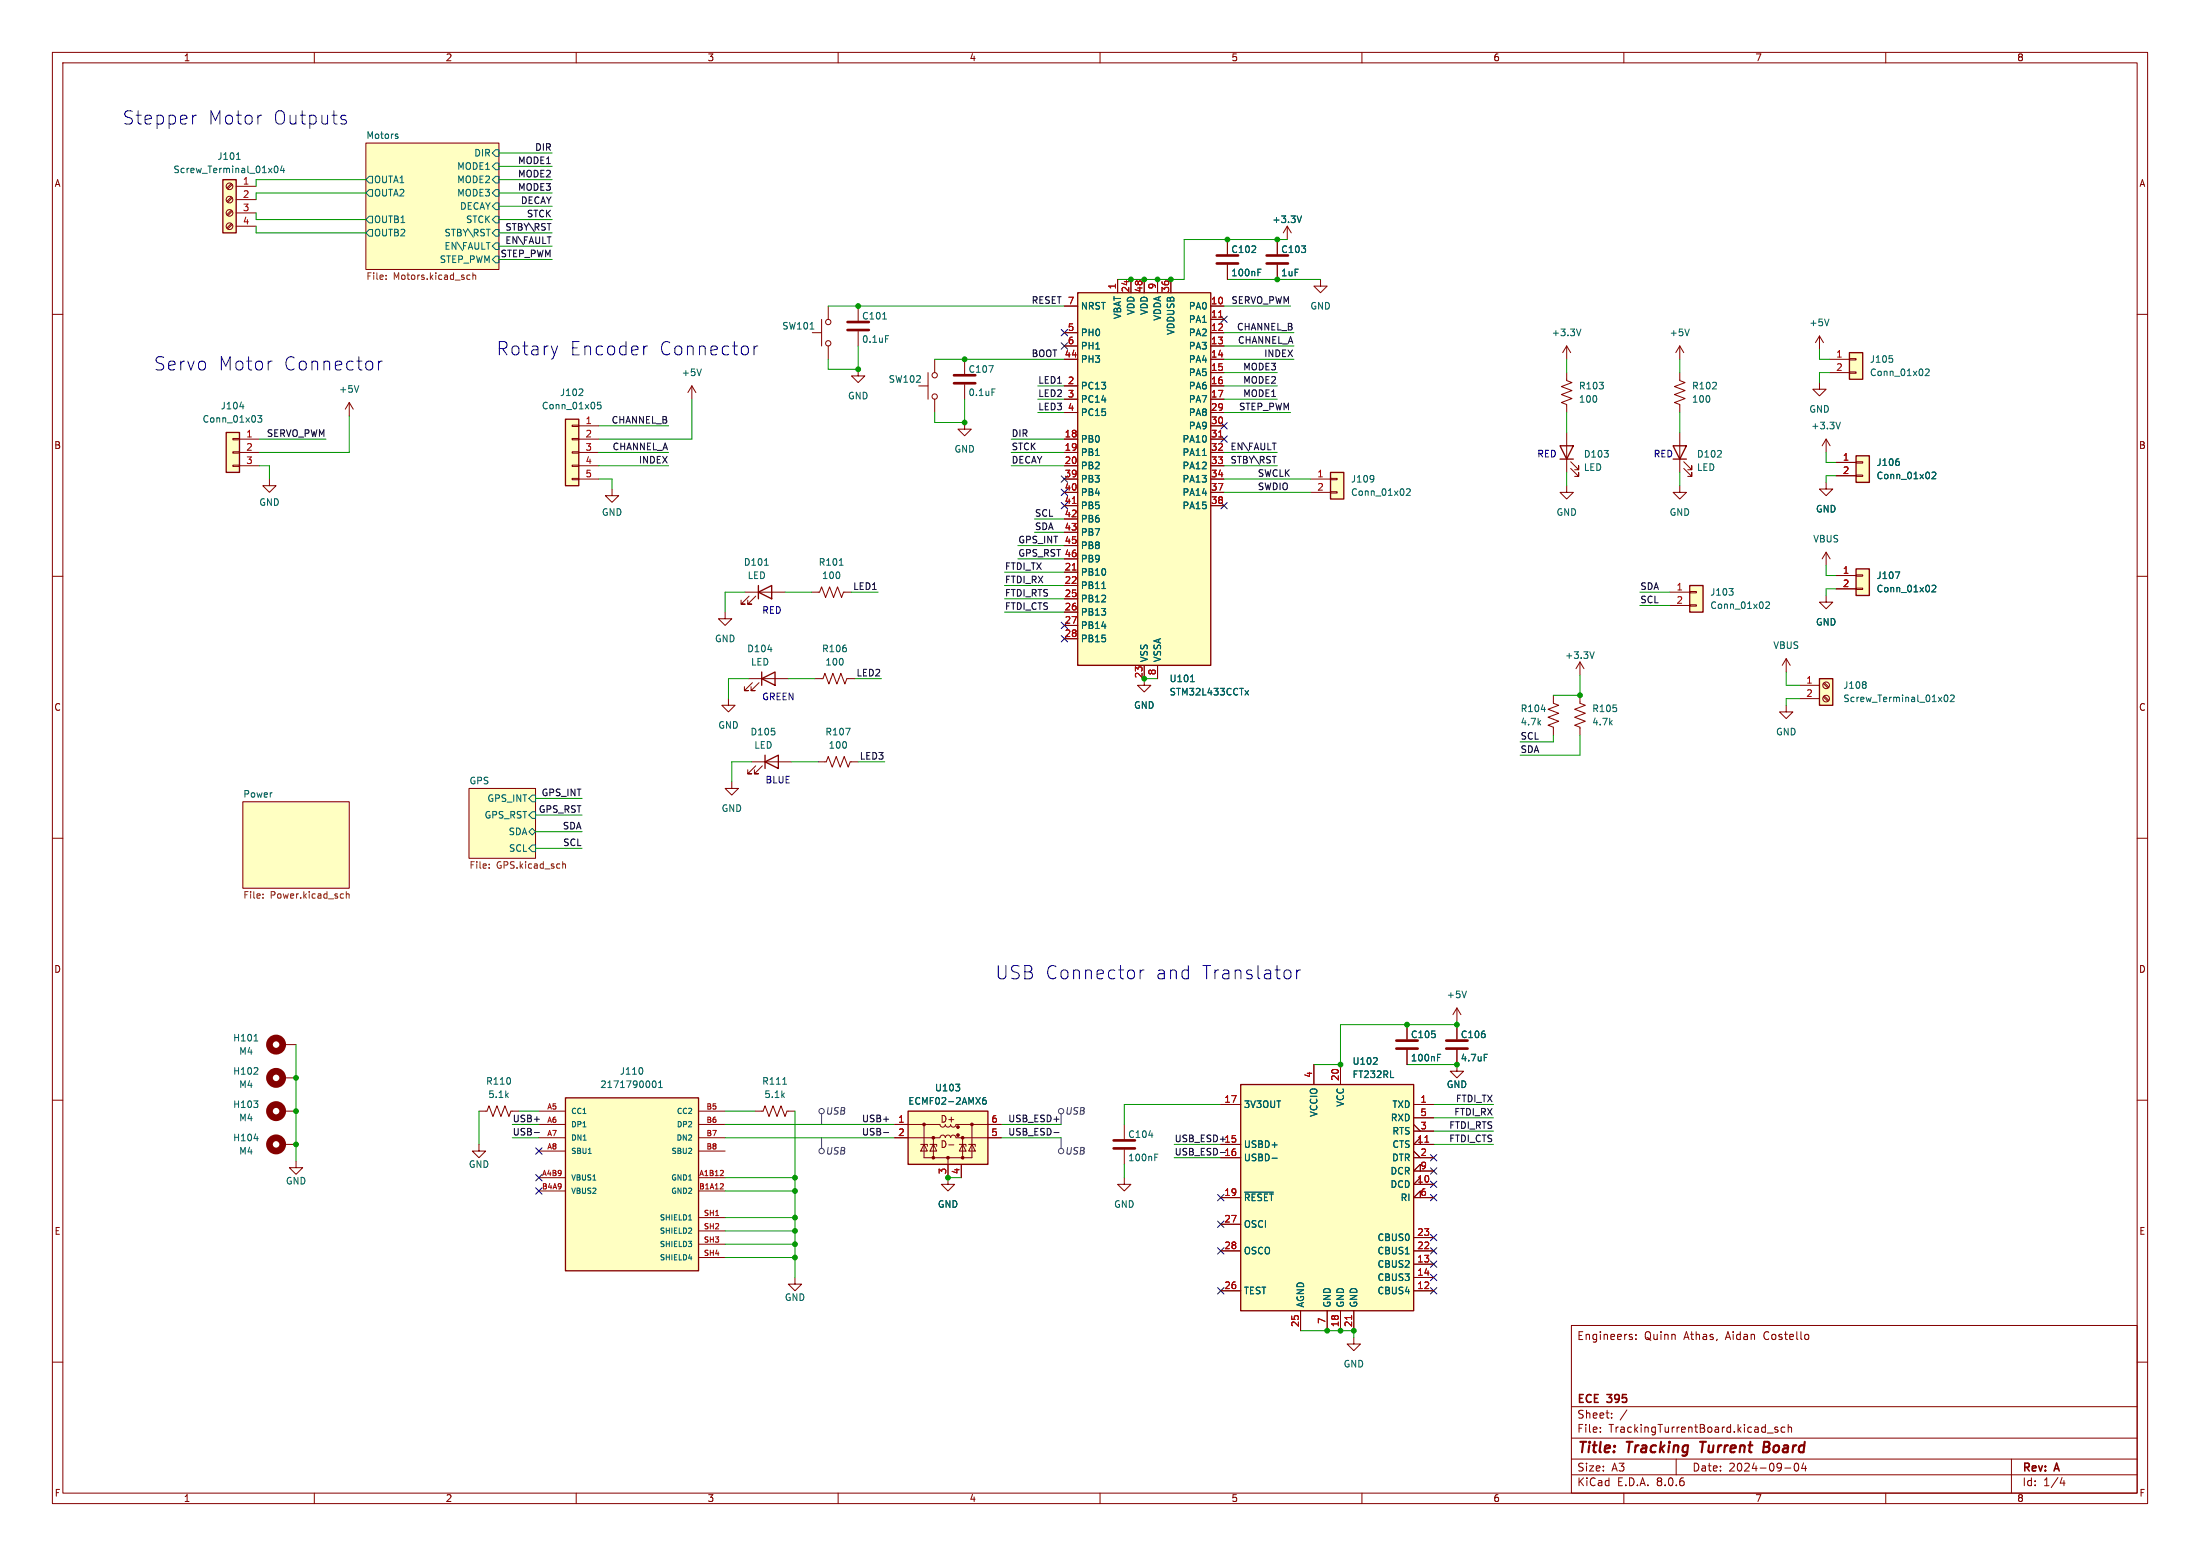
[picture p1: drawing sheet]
<svg xmlns="http://www.w3.org/2000/svg" width="420mm" height="297mm" viewBox="0 0 420 297" stroke-linecap="round" stroke-linejoin="round" font-family="sans-serif">
<g fill="none" stroke="#840000" stroke-width=".19">
<path d="M10 10h400v277h-400zM12 12h396v273h-396zM60 10v2M110 10v2M160 10v2M210 10v2M260 10v2M310 10v2M360 10v2M69.8 27.3h25.4v24.1h-25.4zM10 60h2M408 60h2"/>
<path d="M175.4 73.7h1.8M177.2 71.1v5.1M178.4 68.6v2.5M178.4 76.2v2.5M184.1 68.6v2.8M184.1 73.4v2.8M347.3 73v1.3h1.3l-1.3 1.3-1.2-1.3h1.2M184.1 80.6v1.3h1.3l-1.3 1.3-1.2-1.3h1.2M10 110h2M348.6 113.7v1.2h1.3l-1.3 1.3-1.3-1.3h1.3M348.6 105.4l-.7 1.3M348.6 105.4v2.6"/>
<path d="M348.6 105.4l.8 1.3M408 110h2M10 160h2M46.4 153h20.3v16.5h-20.3zM89.5 150.5h12.7v13.3h-12.7zM408 160h2M268.6 195.6v2.8M10 210h2M268.6 200.4v2.8M278.1 203.2v1.3h1.3l-1.3 1.2-1.2-1.2h1.2M408 210h2M10 260h2"/>
<path d="M258.4 255.3v1.2h1.3l-1.3 1.3-1.2-1.3h1.2M300 253h108v32h-108zM311.4 255.2l.3 .2-.3 .3M311.4 254.7l.2 .1M312.3 255.5v.2M312.3 254.8v.1M345.2 254.8l.1 .2-.1 .6M408 260h2M300 278.5h108M300 274.5h108M300 268.5h108M305.5 273.2v.2"/>
<path d="M305.5 272.5v.1M307.7 270.5v.2M307.7 269.8v.1M310.6 269.1l-1.3 1.9M320 278.5v3M337.4 273.5h1.1M339.4 272.5l-.4-.1-.2 .2 .1 .2 .5 .2v.3h-.6M340.7 272.5l-.4-.1-.3 .3 .2 .6h.5M341.4 272.5l.2-.1 .3 .1 .1 .9M341.4 271.9v1.5M342.7 279.4l.2-.1a.8 .8 0 0 1 .5 .7 .8 .8 0 0 1-.5 .8 1 1 0 0 1-.2-1.4zM344.3 279.2l-.4 1.1h1"/>
<path d="M344.7 279.8v1M384 278.5v6.5M60 285v2M110 285v2M160 285v2M210 285v2M260 285v2M300 281.5h108M310 285v2M340.7 280.2h1.2M360 285v2M393.7 282l-.4 1.1h.9"/>
<path d="M394 282.6v1"/>
<circle cx="178.4" cy="71.6" r=".51"/>
<circle cx="178.4" cy="75.7" r=".51"/>
</g>
<path d="M324.5 275.2h1.2M325.1 275.2l-.2 2M336.7 276.2h.7M337.4 276.2l.2 .1M337.5 275.2h-.7l-.2 2 .9-.1M337.6 276.1l-.2 .1" fill="none" stroke="#840000" stroke-width=".4"/>
<g fill="#ffffc2" stroke="#ffffc2" stroke-width=".19">
<path d="M89.5 150.5h12.7v13.3h-12.7z"/>
<path d="M46.4 153h20.3v16.5h-20.3z"/>
<path d="M69.8 27.3h25.4v24.1h-25.4z"/>
</g>
<g fill="none" stroke="#006464" stroke-width=".19">
<path d="M69.8 36.8l.7-.6h.6v1.3h-.6zM69.8 34.3l.7-.6h.6v1.2h-.6zM75.6 26l.3 .1 .1 .1-.4 .2M75.6 25.6h.3M94.6 36.2h.6v1.3h-.6l-.6-.7zM94.6 38.7h.6v1.3h-.6l-.6-.6zM94.6 28.6h.6v1.2h-.6l-.6-.6zM94.6 33.7h.6v1.2h-.6l-.6-.6zM94.6 31.1h.6v1.3h-.6l-.6-.6zM69.8 41.9l.7-.6h.6v1.2h-.6zM69.8 44.5l.7-.7h.6v1.3h-.6zM94.6 46.4h.6v1.2h-.6l-.6-.6z"/>
<path d="M94.6 43.8h.6v1.3h-.6l-.6-.6zM94.6 41.3h.6v1.2h-.6l-.6-.6zM94.6 48.9h.6v1.3h-.6l-.6-.7zM188.8 69.8h.8l-.5 1.3M189.4 74.2h.6M101 158.8l.6-.7 .6 .7-.6 .6zM101.6 151.8h.6v1.2h-.6l-.6-.6zM101.6 154.9h.6v1.3h-.6l-.6-.6zM101.6 161.3h.6v1.3h-.6l-.6-.7zM274.4 201.8h.5M274.4 201.2h.6"/>
</g>
<g fill="none" stroke="#725600" stroke-width=".19">
<path d="M73.7 53.2v.1M73.7 52.6v.1M89.2 53.3h.5M89.2 52.6h.5M90.3 52.6l.2-.1 .3 .1v.7M90.3 52.1v1.2M50.2 171.3v.2M50.2 170.7v.1M65.4 170.6l.2 .1M65.6 171.4l-.2 .1M66.1 170.2v1.3M66.1 170.7l.2-.1 .3 .1 .1 .8"/>
<path d="M93.4 165.6v.1M93.4 165v.1M107.4 164.5v1.2M107.4 165l.2-.1 .3 .1 .1 .7"/>
</g>
<path d="M182.1 73.2h4.1M182.1 71.6h4.1M266.6 198.6h4M266.6 200.2h4" fill="none" stroke="#840000" stroke-width=".51"/>
<path d="M254 90.2h2.5v5.1h-2.5z" fill="#ffffc2"/>
<path d="M250.2 91.4h3.8M250.2 94h3.8M254 93.9h1.3v.2h-1.3zM254 91.3h1.3v.3h-1.3z" fill="none" stroke="#840000" stroke-width=".19"/>
<path d="M254 90.2h2.5v5.1h-2.5z" fill="none" stroke="#840000" stroke-width=".25"/>
<path d="M262.2 90.8l.1 .7-.2 .4M262.3 91.3l-.1 .2M268.5 93.4l.5-.1 .2 .4-.8 .9h.8" fill="none" stroke="#006464" stroke-width=".19"/>
<path d="M353.1 67.3h2.5v5.1h-2.5z" fill="#ffffc2"/>
<path d="M349.2 68.6h3.9M349.2 71.1h3.9M353.1 71h1.2v.2h-1.2zM353.1 68.5h1.2v.2h-1.2z" fill="none" stroke="#840000" stroke-width=".19"/>
<path d="M353.1 67.3h2.5v5.1h-2.5z" fill="none" stroke="#840000" stroke-width=".25"/>
<path d="M360.7 67.9h.6M361.2 68.4l.1 .2-.1 .5M367.6 70.6l.4-.2 .3 .4-.8 .9h.8" fill="none" stroke="#006464" stroke-width=".19"/>
<path d="M347.3 129.5h2.6v5.1h-2.6z" fill="#ffffc2"/>
<path d="M347.3 129.5h2.6v5.1h-2.6z" fill="none" stroke="#840000" stroke-width=".25"/>
<g fill="none" stroke="#840000" stroke-width=".19">
<path d="M158.1 58.4v2.6M163.8 58.4v2.8M155.1 63.5h1.7M156.8 61v5M158.1 66v2.6M163.8 63.2v2.8M296.5 132.7v1.5l1.1 .4-2.1 .8 2.1 .7-2.1 .8 2.1 .8-2.1 .7 1 .4v1.5M343.5 130.8h3.8M343.5 133.4h3.8M348.1 133l.8 .9M348.1 130.5l.8 .8M348.3 132.8l.8 .9"/>
<path d="M348.3 130.3l.8 .8"/>
<circle cx="158.1" cy="65.5" r=".51"/>
<circle cx="158.1" cy="61.5" r=".51"/>
<circle cx="348.6" cy="133.3" r=".63"/>
<circle cx="348.6" cy="130.8" r=".63"/>
</g>
<path d="M154.7 62.8h.7M168.5 60.9h.7M169.1 64.1h.6M294.2 135.4h.8M356.1 130.2l.2 .2-.2 .2M356.1 130.7l.2 .2-.2 .4M371.3 132.8l.1-.1a.68 .68 0 0 1 .5 .6 .68 .68 0 0 1-.5 .6l-.3-.5zM372.3 132.8l.5-.1 .3 .3-.8 .9h.8" fill="none" stroke="#006464" stroke-width=".19"/>
<path d="M161.8 63h4.1M161.8 61.5h4.1" fill="none" stroke="#840000" stroke-width=".51"/>
<path d="M354.3 108.6h2.6v5.1h-2.6z" fill="#ffffc2"/>
<path d="M350.5 109.9h3.8M350.5 112.4h3.8M354.3 112.3h1.3v.2h-1.3zM354.3 109.7h1.3v.3h-1.3z" fill="none" stroke="#840000" stroke-width=".19"/>
<path d="M354.3 108.6h2.6v5.1h-2.6z" fill="none" stroke="#840000" stroke-width=".25"/>
<path d="M361.8 109.2h.9l-.6 1.2M368.8 111.8l.5-.1 .3 .4-.8 .9h.8" fill="none" stroke="#006464" stroke-width=".19"/>
<path d="M236.9 207h33v43.2h-33z" fill="#ffffc2"/>
<path d="M236.9 207h33v43.2h-33z" fill="none" stroke="#840000" stroke-width=".25"/>
<g fill="none" stroke="#840000" stroke-width=".19">
<path d="M233 210.8h3.9M233 218.4h3.9M250.8 203.2v3.8M255.9 203.2v3.8M269.9 210.8h3.8M269.9 219.7l1.2 1.3M269.9 215.9h3.8M269.9 214.6l1.2 1.3M269.9 213.4h3.8M271.1 218.4v-1.2l-1.2 1.2h3.8M233 221h3.9M233 228.6h3.9"/>
<path d="M233 238.8h3.9M233 233.7h3.9M269.9 221h3.8M269.9 238.8h3.8M269.9 236.2h3.8M271.1 226.1v-1.3l-1.2 1.3h3.8M271.1 228.6v-1.3l-1.2 1.3h3.8M271.1 223.5v-1.3l-1.2 1.3h3.8M233 246.4h3.9M248.3 250.2v3.8M253.4 250.2v3.8M255.9 250.2v3.8"/>
<path d="M258.4 250.2v3.8M269.9 246.4h3.8M269.9 241.3h3.8M269.9 243.8h3.8"/>
</g>
<path d="M272 218h.7M258 251.1v.8" fill="none" stroke="#a90000" stroke-width=".19"/>
<path d="M262.1 203.1h.8M262.9 202v.4M265.5 205.7h.6M237.6 227.6h5.5M242.8 221.1h1" fill="none" stroke="#006464" stroke-width=".19"/>
<path d="M354.3 87h2.6v5.1h-2.6z" fill="#ffffc2"/>
<g fill="none" stroke="#840000" stroke-width=".19">
<path d="M132.1 73.7l-.8 1.2M132.1 73.7v2.5M132.1 73.7l.7 1.2M348.6 83.8l-.7 1.3M348.6 83.8v2.6M348.6 83.8l.8 1.3M350.5 88.3h3.8M350.5 90.8h3.8M354.3 90.7h1.3v.2h-1.3zM354.3 88.1h1.3v.3h-1.3zM138.4 116.8v1.3h1.3l-1.3 1.3-1.2-1.3h1.2M142.2 113h7.7"/>
<path d="M143 113.8l-1.5 1.5h.7h-.7v-.7M144.3 113.8l-1.6 1.5h.8h-.8v-.7M214.6 214.6v2.8M214.6 219.5v2.7M214.6 224.8v1.3h1.3l-1.3 1.2-1.2-1.2h1.2"/>
</g>
<path d="M354.3 87h2.6v5.1h-2.6zM144.8 113l2.5-1.2v2.5zM144.8 111.8v2.5" fill="none" stroke="#840000" stroke-width=".25"/>
<path d="M133.9 70.4l-.4 1.3M351.3 80.6l-.4 1.3M362.5 88.1l.1 .2-.1 .5M368.8 90.2l.5-.1 .3 .4-.8 .9h.8M145.9 107.9h.8M219.3 216.7h.8M220.5 220.9h.4M220.5 220.3h.6" fill="none" stroke="#006464" stroke-width=".19"/>
<path d="M212.6 219.2h4.1M212.6 217.7h4.1" fill="none" stroke="#840000" stroke-width=".51"/>
<path d="M42.5 34.3h2.6v10.2h-2.6z" fill="#ffffc2"/>
<path d="M42.5 34.3h2.6v10.2h-2.6zM145.4 129.5l2.6-1.2v2.5zM145.4 128.3v2.5" fill="none" stroke="#840000" stroke-width=".25"/>
<g fill="none" stroke="#840000" stroke-width=".19">
<path d="M44.2 37.6l-.9 .8M44.2 35.1l-.9 .8M44.3 37.8l-.8 .8M44.3 35.2l-.8 .9M45.1 35.6h3.8M45.1 38.1h3.8M44.2 42.7l-.9 .8M44.2 40.1l-.9 .9M44.3 42.8l-.8 .9M44.3 40.3l-.8 .8M45.1 40.6h3.8M45.1 43.2h3.8"/>
<path d="M347.3 64.1l-.7 1.3M347.3 64.1v2.6M347.3 64.1l.8 1.3M348.6 92.1v1.2h1.3l-1.3 1.3-1.3-1.3h1.3M139.1 133.4v1.2h1.2l-1.2 1.3-1.3-1.3h1.3M142.9 129.5h7.6M143.6 130.3l-1.5 1.5h.8h-.8v-.7M144.9 130.3l-1.5 1.5h.7h-.7v-.7M278.1 192.4l-.7 1.3M278.1 192.4v2.5M278.1 195.6v2.8M278.1 192.4l.8 1.3"/>
<path d="M144.1 212.1h1.6l.3-1 .8 2 .8-2 .7 2 .8-2 .8 2 .3-1h1.6M278.1 200.4v2.8"/>
<circle cx="43.8" cy="35.6" r=".63"/>
<circle cx="43.8" cy="38.1" r=".63"/>
<circle cx="43.8" cy="43.2" r=".63"/>
<circle cx="43.8" cy="40.6" r=".63"/>
</g>
<path d="M45.1 30.4h.8M52.5 31.8l.1-.1a.68 .68 0 0 1 .5 .6 .68 .68 0 0 1-.5 .7 .84 .84 0 0 1-.1-1.2zM53.9 31.6l-.3 .9h.7M54.2 32.1v.9M349.2 60.9l-.5 1.3M146.6 124h.8M279.9 189.2l-.4 1.2M149.4 207h.8M283.4 201.2h.6" fill="none" stroke="#006464" stroke-width=".19"/>
<path d="M276.1 198.6h4.1M276.1 200.2h4.1" fill="none" stroke="#840000" stroke-width=".51"/>
<path d="M107.9 80h2.6v12.7h-2.6z" fill="#ffffc2"/>
<g fill="none" stroke="#840000" stroke-width=".19">
<path d="M234.3 45.7v2.8M234.3 50.5v2.8M243.8 45.7v2.8M243.8 50.5v2.8M245.7 43.2l-.7 1.3M245.7 43.2v2.5M245.7 43.2l.8 1.3M252.1 53.3v1.3h1.3l-1.3 1.3-1.3-1.3h1.3M299.1 66v2.6M299.1 66l-.8 1.3M299.1 66l.7 1.3M320.7 71.1v1.5l1 .4-2 .8 2 .7-2 .8 2 .8-2 .7 1 .4v1.5"/>
<path d="M109.2 91.3h1.3v.3h-1.3zM109.2 88.8h1.3v.2h-1.3zM109.2 86.2h1.3v.3h-1.3zM109.2 83.7h1.3v.2h-1.3zM109.2 81.2h1.3v.2h-1.3zM110.5 81.3h3.8M110.5 83.8h3.8M110.5 86.4h3.8M110.5 88.9h3.8M110.5 91.4h3.8M116.8 93.3v1.3h1.3l-1.3 1.3-1.2-1.3h1.2M299.1 82.6v7.6"/>
<path d="M299.8 89.4l1.6 1.5v-.7v.7h-.8M299.8 88.1l1.6 1.6v-.8v.8h-.8M320.7 92.7v1.3h1.2l-1.2 1.3-1.3-1.3h1.3M320.7 82.6v7.6M321.4 89.4l1.6 1.5v-.7v.7h-.8M321.4 88.1l1.6 1.6v-.8v.8h-.8M154.9 113h1.6l.3-1 .8 2 .8-2 .7 2 .8-2 .8 2 .3-1h1.6M155.6 129.5h1.5l.4-1 .7 2.1 .8-2.1 .8 2.1 .7-2.1 .8 2.1 .4-1.1h1.5M139.7 149.2v1.3h1.3l-1.3 1.3-1.3-1.3h1.3M143.5 145.4h7.6M144.3 146.2l-1.6 1.5h.8h-.8v-.8M145.5 146.2l-1.5 1.5h.8h-.8v-.8"/>
<path d="M156.2 145.4h1.5l.4-1 .8 2 .7-2 .8 2 .8-2 .7 2 .4-1h1.5M181 224.8v1.3h1.2l-1.2 1.2-1.3-1.2h1.3"/>
</g>
<path d="M107.9 80h2.6v12.7h-2.6zM297.8 85.1h2.6l-1.3 2.5zM297.8 87.6h2.6M319.4 85.1h2.5l-1.2 2.5zM319.4 87.6h2.5M146 145.4l2.6-1.3v2.6zM146 144.1v2.6" fill="none" stroke="#840000" stroke-width=".25"/>
<path d="M240.1 52h.5M240.1 51.4h.6M248.5 41.2l-.5 1.3M111.2 74.3l.1 .2-.1 .3-.7 .7h.8M114.7 76.8h-.6l-.1 .6 .2-.1h.4l.2 .2-.1 .4-.2 .1-.5-.1M301.8 62.8l-.4 1.3M326.9 74.2h.8M327.6 73.1v.4M160.2 107.9h.8M161.4 139h.9l-.6 1.3" fill="none" stroke="#006464" stroke-width=".19"/>
<path d="M232.3 50.3h4M232.3 48.8h4M241.8 50.3h4.1M241.8 48.8h4.1" fill="none" stroke="#840000" stroke-width=".51"/>
<path d="M107.9 209.6h25.4v33h-25.4z" fill="#ffffc2"/>
<path d="M107.9 209.6h25.4v33h-25.4z" fill="none" stroke="#840000" stroke-width=".25"/>
<g fill="none" stroke="#840000" stroke-width=".19">
<path d="M299.1 71.1v1.5l1 .4-2 .8 2 .7-2 .8 2 .8-2 .7 1 .4v1.5M54 199.4h2.5M54 212.1h2.5M54 205.7h2.5M54 218.4h2.5M91.4 218.4v1.3h1.3l-1.3 1.3-1.2-1.3h1.2M91.4 212.1h1.6l.3-1 .8 2 .8-2 .7 2 .8-2 .8 2 .3-1h1.6M102.9 212.1h5M102.9 214.6h5M102.9 217.2h5M102.9 219.7h5M133.3 212.1h5.1"/>
<path d="M133.3 214.6h5.1M133.3 217.2h5.1M133.3 219.7h5.1M56.5 221.6v1.3h1.3l-1.3 1.3-1.3-1.3h1.3M102.9 224.8h5M102.9 227.3h5M133.3 224.8h5.1M133.3 227.3h5.1M133.3 232.4h5.1M133.3 234.9h5.1M133.3 237.5h5.1M133.3 240h5.1"/>
</g>
<path d="M138 223.4v.4l-.5 .6h.6M138 226v.4l-.5 .5h.6" fill="none" stroke="#a90000" stroke-width=".19"/>
<path d="M48.5 198.7h.7M48.4 205h.8M48.4 210.1h.8l-.4 .5M48.5 217.3h.8M49.2 203.9v.4M49.2 210.7v.6M122.6 203.9l.1 .4-.1 .6M124.6 206.6l.2-.3a.68 .68 0 0 1 .5 .7 .68 .68 0 0 1-.5 .6l-.2-.3M125.7 207.6h.8M125.7 206.7l.4-.4v1.3M112.3 220.2h.6M131.5 232.9h.5" fill="none" stroke="#006464" stroke-width=".19"/>
<g fill="none" stroke="#840000" stroke-width="1.3">
<circle cx="52.7" cy="199.4" r="1.27"/>
<circle cx="52.7" cy="212.1" r="1.27"/>
<circle cx="52.7" cy="205.7" r="1.27"/>
<circle cx="52.7" cy="218.4" r="1.27"/>
</g>
<path d="M173.4 212.1h15.2v10.1h-15.2z" fill="#ffffc2"/>
<path d="M173.4 212.1h15.2v10.1h-15.2z" fill="none" stroke="#840000" stroke-width=".25"/>
<g fill="none" stroke="#840000" stroke-width=".19">
<path d="M218.4 129.5v1.3h1.3l-1.3 1.3-1.2-1.3h1.2M170.8 217.2l8.7-.1 .1-.3 .4-.1 .3 .1 .2 .3 .3-.4h.4l.3 .4 .1-.3 .4-.1 .4 .1 .1 .3 8.6 .1M170.8 214.6h8.7M175.8 218.4h1.2v.4M176.4 218.4l.6 1.3h-1.2zM176.4 214.6v6.4h9.1v-6.4M177.5 218.4h1.3v.4M178.2 218.4l.6 1.3h-1.3zM178.2 217.2v3.8M179.5 214.7l.1 .3 .4 .1 .3-.1 .2-.3 .3 .4h.5l.2-.4 .2 .3 .4 .1 .3-.1 .1-.3M181.1 218.5h1M182.5 214.6h8.6"/>
<path d="M183.1 218.4h1.3v.4M183.8 218.4l.6 1.3h-1.3zM183.8 217.2v3.8M184.9 218.4h1.3v.4M185.5 218.4l.7 1.3h-1.3zM181 221v3.8M183.5 222.2v2.6"/>
</g>
<g fill="#840000" stroke="#840000" stroke-width=".19">
<circle cx="176.4" cy="214.6" r=".25"/>
<circle cx="178.2" cy="221" r=".25"/>
<circle cx="178.2" cy="217.2" r=".25"/>
<circle cx="181" cy="221" r=".25"/>
<circle cx="182.9" cy="216.7" r=".25"/>
<circle cx="182.9" cy="215.1" r=".25"/>
<circle cx="183.8" cy="221" r=".25"/>
<circle cx="183.8" cy="217.2" r=".25"/>
<circle cx="185.5" cy="214.6" r=".25"/>
</g>
<path d="M182.4 207h.8l-.4 .4M183.2 207.6v.5M188.2 209.5l-.4 .1a.85 .85 0 0 0 0 1.2l.4-.2 .1-.4-.2-.2h-.4l-.1 .2" fill="none" stroke="#006464" stroke-width=".19"/>
<path d="M205.7 55.9h25.4v71.1h-25.4z" fill="#ffffc2"/>
<path d="M205.7 55.9h25.4v71.1h-25.4z" fill="none" stroke="#840000" stroke-width=".25"/>
<g fill="none" stroke="#840000" stroke-width=".19">
<path d="M203.2 58.4h2.5M213.4 53.3v2.6M215.9 53.3v2.6M218.4 53.3v2.6M221 53.3v2.6M223.5 53.3v2.6M231.1 58.4h2.6M203.2 63.5h2.5M203.2 66h2.5M203.2 68.6h2.5M203.2 73.7h2.5M203.2 76.2h2.5"/>
<path d="M203.2 78.7h2.5M231.1 61h2.6M231.1 63.5h2.6M231.1 66h2.6M231.1 68.6h2.6M231.1 71.1h2.6M231.1 73.7h2.6M231.1 76.2h2.6M231.1 78.7h2.6M320.7 66l-.8 1.3M320.7 66v2.6M320.7 66l.7 1.3"/>
<path d="M203.2 83.8h2.5M203.2 86.4h2.5M203.2 88.9h2.5M203.2 91.4h2.5M203.2 94h2.5M203.2 96.5h2.5M203.2 99.1h2.5M231.1 83.8h2.6M231.1 86.4h2.6M231.1 88.9h2.6M231.1 81.3h2.6M231.1 91.4h2.6"/>
<path d="M231.1 94h2.6M231.1 96.5h2.6M299.1 92.7v1.3h1.3l-1.3 1.3-1.3-1.3h1.3M203.2 109.2h2.5M203.2 111.8h2.5M203.2 114.3h2.5M203.2 116.8h2.5M203.2 119.4h2.5M203.2 101.6h2.5M203.2 104.1h2.5M203.2 106.7h2.5M203.2 121.9h2.5"/>
<path d="M218.4 127v2.5M221 127v2.5"/>
</g>
<path d="M232.7 60.5h.7M204.7 96.1h.7M232.7 83.4h.7M204.7 108.8h.7" fill="none" stroke="#a90000" stroke-width=".19"/>
<path d="M322.5 62.8l-.4 1.3M229.6 86.9h.7M210.3 112.3h.8M227.3 130.1h.7M237.7 131.8l.6 .9M238.3 131.8l-.6 .9" fill="none" stroke="#006464" stroke-width=".19"/>
<path d="M322.6 111.8h2.5v5h-2.5z" fill="#ffffc2"/>
<path d="M66.7 76.8l-.8 1.3M66.7 76.8v2.6M66.7 76.8l.7 1.3M51.4 91.4v1.3h1.3l-1.3 1.3-1.2-1.3h1.2M318.8 113h3.8M318.8 115.6h3.8M322.6 115.4h1.2v.3h-1.2zM322.6 112.9h1.2v.3h-1.2zM341 134.6v1.3h1.3l-1.3 1.3-1.3-1.3h1.3" fill="none" stroke="#840000" stroke-width=".19"/>
<path d="M322.6 111.8h2.5v5h-2.5z" fill="none" stroke="#840000" stroke-width=".25"/>
<path d="M68.5 73.6l-.4 1.3M330.1 112.3h.8l-.5 .5M330.7 112.9l.2 .2-.2 .4M337.1 115l.5-.1 .2 .3-.8 .9h.8" fill="none" stroke="#006464" stroke-width=".19"/>
<path d="M43.2 82.6h2.5v7.6h-2.5z" fill="#ffffc2"/>
<g fill="none" stroke="#840000" stroke-width=".19">
<path d="M203.2 58.4h2.5M213.4 53.3v2.6M215.9 53.3v2.6M218.4 53.3v2.6M221 53.3v2.6M223.5 53.3v2.6M231.1 58.4h2.6M234.3 45.7v2.8M234.3 50.5v2.8M243.8 45.7v2.8M243.8 50.5v2.8M163.8 70.5v1.3h1.3l-1.3 1.2-1.2-1.2h1.2"/>
<path d="M203.2 63.5h2.5M203.2 66h2.5M203.2 68.6h2.5M203.2 73.7h2.5M203.2 76.2h2.5M203.2 78.7h2.5M231.1 61h2.6M231.1 63.5h2.6M231.1 66h2.6M231.1 68.6h2.6M231.1 71.1h2.6M231.1 73.7h2.6"/>
<path d="M231.1 76.2h2.6M231.1 78.7h2.6M44.4 88.8h1.3v.2h-1.3zM44.4 86.2h1.3v.3h-1.3zM44.4 83.7h1.3v.2h-1.3zM45.7 83.8h3.8M45.7 86.4h3.8M45.7 88.9h3.8M203.2 83.8h2.5M203.2 86.4h2.5M203.2 88.9h2.5M203.2 91.4h2.5"/>
<path d="M203.2 94h2.5M203.2 96.5h2.5M203.2 99.1h2.5M231.1 83.8h2.6M231.1 86.4h2.6M231.1 88.9h2.6M231.1 81.3h2.6M231.1 91.4h2.6M231.1 94h2.6M231.1 96.5h2.6M350.5 88.3h3.8M350.5 90.8h3.8"/>
<path d="M203.2 109.2h2.5M203.2 111.8h2.5M203.2 114.3h2.5M203.2 116.8h2.5M203.2 119.4h2.5M203.2 101.6h2.5M203.2 104.1h2.5M203.2 106.7h2.5M350.5 109.9h3.8M350.5 112.4h3.8M203.2 121.9h2.5M218.4 127v2.5"/>
<path d="M221 127v2.5M301.6 132.7v1.5l1 .4-2 .8 2 .7-2 .8 2 .8-2 .7 1 .4v1.5M301.6 126.4v2.5M301.6 126.4l-.7 1.2M301.6 126.4l.8 1.2M341 125.7l-.8 1.3M341 125.7v2.6M341 125.7l.8 1.3M268.6 195.6v2.8M278.1 195.6v2.8M170.8 214.6h2.6M170.8 217.2h2.6"/>
<path d="M188.6 214.6h2.5M188.6 217.2h2.5M233 210.8h3.9M233 218.4h3.9M250.8 203.2v3.8M255.9 203.2v3.8M268.6 200.4v2.8M269.9 210.8h3.8M269.9 219.7l1.2 1.3M269.9 215.9h3.8M269.9 214.6l1.2 1.3M269.9 213.4h3.8"/>
<path d="M271.1 218.4v-1.2l-1.2 1.2h3.8M278.1 200.4v2.8M181 222.2v2.6M183.5 222.2v2.6M233 221h3.9M233 228.6h3.9M233 238.8h3.9M233 233.7h3.9M269.9 221h3.8M269.9 238.8h3.8M269.9 236.2h3.8M271.1 226.1v-1.3l-1.2 1.3h3.8"/>
<path d="M271.1 228.6v-1.3l-1.2 1.3h3.8M271.1 223.5v-1.3l-1.2 1.3h3.8M151.8 243.8v1.3h1.2l-1.2 1.3-1.3-1.3h1.3M233 246.4h3.9M248.3 250.2v3.8M253.4 250.2v3.8M255.9 250.2v3.8M258.4 250.2v3.8M269.9 246.4h3.8M269.9 241.3h3.8M269.9 243.8h3.8"/>
</g>
<path d="M43.2 82.6h2.5v7.6h-2.5z" fill="none" stroke="#840000" stroke-width=".25"/>
<g fill="none" stroke="#006464" stroke-width=".19">
<path d="M240.1 52h.5M240.1 51.4h.6M248.5 41.2l-.5 1.3M45.8 77.6h.8M49.2 79.3h.8l-.4 .5 .3 .1v.6l-.2 .1-.5-.1M229.6 86.9h.7M362.5 88.1l.1 .2-.1 .5M368.8 90.2l.5-.1 .3 .4-.8 .9h.8M210.3 112.3h.8M361.8 109.2h.9l-.6 1.2M368.8 111.8l.5-.1 .3 .4-.8 .9h.8M227.3 130.1h.7"/>
<path d="M237.7 131.8l.6 .9M238.3 131.8l-.6 .9M304.3 124.4l-.4 1.3M182.4 207h.8l-.4 .4M183.2 207.6v.5M188.2 209.5l-.4 .1a.85 .85 0 0 0 0 1.2l.4-.2 .1-.4-.2-.2h-.4l-.1 .2M262.1 203.1h.8M262.9 202v.4M265.5 205.7h.6M274.4 201.8h.5M274.4 201.2h.6M283.4 201.2h.6"/>
<path d="M237.6 227.6h5.5M242.8 221.1h1"/>
</g>
<g fill="none" stroke="#484848" stroke-width=".19">
<path d="M156.8 212.6v2M156.8 217.2v2M202.6 212.6v2M202.6 217.2v2"/>
<circle cx="156.8" cy="212.1" r=".51"/>
<circle cx="156.8" cy="219.7" r=".51"/>
<circle cx="202.6" cy="212.1" r=".51"/>
<circle cx="202.6" cy="219.7" r=".51"/>
</g>
<path d="M102 216.2h1M168.7 216.2h.9M201.2 216.2h1" fill="none" stroke="#0f0f0f" stroke-width=".19"/>
<g fill="none" stroke="#0000c2" stroke-width=".19">
<path d="M37.5 22a.65 .65 0 0 0-.7 .5M49.7 22h.3M65.2 22.1l.2-.1 .6 .1M65.2 22.7l.8 .3 .2 .2-.2 .4-.7 .1M51.7 68.9h.2M72.2 68.9v1.7M73 68.9a.65 .65 0 0 0-.8 .5M106.4 66l-.6 1.7M123.6 66a.65 .65 0 0 0-.7 .5M143.9 66v1.7M144.7 66a.65 .65 0 0 0-.8 .5M217.7 185.1v1.7"/>
<path d="M218.4 185.1a.65 .65 0 0 0-.7 .5M246.2 185.3l.2 .3v.7l-.2 .4M247.5 185.1v1.7M248.3 185.1a.65 .65 0 0 0-.8 .5"/>
</g>
<g fill="none" stroke="#009600" stroke-width=".19">
<path d="M69.8 34.3h-20.9v1.3M69.8 36.8h-20.9v1.3M95.2 34.3h10.2M95.2 29.2h10.2M95.2 36.8h10.2M95.2 39.4h10.2M95.2 31.8h10.2M48.9 43.2v1.3h20.9M48.9 40.6v1.3h20.9M95.2 49.5h10.2M95.2 44.5h10.2M95.2 47h10.2"/>
<path d="M95.2 41.9h10.2M158.1 58.4h45.1M233.7 58.4h12.7M234.3 53.3h17.8M245.7 45.7h-19.6v7.6h-12.7M66.7 79.4v7h-17.2M132.1 76.2v7.6h-17.8M163.8 66v4.5h-5.7v-1.9M178.4 68.6h24.8M184.1 76.2v4.4h-5.7v-1.9M198.1 78.7h5.1M198.1 76.2h5.1"/>
<path d="M198.1 73.7h5.1M233.7 71.1h10.1M233.7 68.6h13.3M233.7 78.7h12.7M233.7 76.2h10.1M233.7 73.7h10.1M233.7 66h13.3M233.7 63.5h13.3M299.1 68.6v2.5M299.1 78.7v3.9M320.7 68.6v2.5M320.7 78.7v3.9"/>
<path d="M347.3 66.7v1.9h1.9M349.2 71.1h-1.9v1.9M49.5 88.9h1.9v2.5M49.5 83.8h12.7M114.3 86.4h13.3M114.3 88.9h13.3M114.3 81.3h13.3M114.3 91.4h2.5v1.9M193 86.4h10.2M193 88.9h10.2M193 83.8h10.2M197.5 99.1h5.7"/>
<path d="M233.7 86.4h10.1M233.7 88.9h10.1M233.7 91.4h16.5M233.7 94h16.5M299.1 90.2v2.5M320.7 90.2v2.5M348.6 86.4v1.9h1.9M350.5 90.8h-1.9v1.3M142.2 113h-3.8v3.8M149.9 113h5M162.6 113h5M191.8 109.2h11.4"/>
<path d="M191.8 114.3h11.4M191.8 111.8h11.4M191.8 116.8h11.4M194.3 104.1h8.9M194.3 106.7h8.9M197.5 101.6h5.7M313.1 113h5.7M313.1 115.6h5.7M348.6 108v1.9h1.9M350.5 112.4h-1.9v1.3M142.9 129.5h-3.8v3.9M150.5 129.5h5.1"/>
<path d="M163.2 129.5h5.1M218.4 129.5h2.6M301.6 128.9v3.8h-5.1M341 128.3v2.5h2.5M343.5 133.4h-2.5v1.2M102.2 155.6h8.9M102.2 158.8h8.9M102.2 152.4h8.9M143.5 145.4h-3.8v3.8M151.1 145.4h5.1M163.8 145.4h5.1M296.5 140.3v1.3h-6.3"/>
<path d="M301.6 140.3v3.8h-11.4M102.2 161.9h8.9M56.5 199.4v22.2M278.1 194.9v.7h-22.2v7.6h-5.1M91.4 212.1v6.3M97.8 214.6h5.1M97.8 217.2h5.1M99.1 212.1h3.8M138.4 214.6h32.4M138.4 217.2h32.4M138.4 212.1h5.7M151.8 212.1v31.7"/>
<path d="M191.1 214.6h11.5M191.1 217.2h11.5M224.2 218.4h8.8M233 210.8h-18.4v3.8M268.6 203.2h9.5M273.7 210.8h11.4M273.7 213.4h11.4M273.7 218.4h11.4M273.7 215.9h11.4M138.4 237.5h13.4M138.4 224.8h13.4M138.4 234.9h13.4"/>
<path d="M138.4 232.4h13.4M138.4 227.3h13.4M181 224.8h2.5M214.6 222.2v2.6M224.2 221h8.8M138.4 240h13.4M248.3 254h10.1v1.3"/>
</g>
<g fill="none" stroke="#000084" stroke-width=".19">
<path d="M202.6 62.9l1.2 1.2M202.6 65.4l1.2 1.2M203.8 62.9l-1.2 1.2M203.8 65.4l-1.2 1.2M233.1 60.4l1.2 1.2M234.3 60.4l-1.2 1.2M202.6 90.8l1.2 1.2M202.6 95.9l1.2 1.2M202.6 93.4l1.2 1.2M203.8 90.8l-1.2 1.2M203.8 95.9l-1.2 1.2M203.8 93.4l-1.2 1.2"/>
<path d="M233.1 80.7l1.2 1.2M233.1 95.9l1.2 1.2M233.1 83.2l1.2 1.2M234.3 80.7l-1.2 1.2M234.3 95.9l-1.2 1.2M234.3 83.2l-1.2 1.2M202.6 118.8l1.2 1.2M203.8 118.8l-1.2 1.2M202.6 121.3l1.2 1.2M203.8 121.3l-1.2 1.2M102.3 219.1l1.2 1.2M103.5 219.1l-1.2 1.2"/>
<path d="M102.3 224.2l1.2 1.2M102.3 226.7l1.2 1.2M103.5 224.2l-1.2 1.2M103.5 226.7l-1.2 1.2M232.4 238.2l1.3 1.2M232.4 228l1.3 1.2M232.4 233.1l1.3 1.2M233.7 238.2l-1.3 1.2M233.7 228l-1.3 1.2M233.7 233.1l-1.3 1.2M273.1 225.5l1.2 1.2M273.1 222.9l1.2 1.2"/>
<path d="M273.1 228l1.2 1.2M273.1 220.4l1.2 1.2M273.1 235.6l1.2 1.2M273.1 238.2l1.2 1.2M274.3 225.5l-1.2 1.2M274.3 222.9l-1.2 1.2M274.3 228l-1.2 1.2M274.3 220.4l-1.2 1.2M274.3 235.6l-1.2 1.2M274.3 238.2l-1.2 1.2M232.4 245.8l1.3 1.2M233.7 245.8l-1.3 1.2"/>
<path d="M273.1 243.2l1.2 1.2M273.1 240.7l1.2 1.2M273.1 245.8l1.2 1.2M274.3 243.2l-1.2 1.2M274.3 240.7l-1.2 1.2M274.3 245.8l-1.2 1.2"/>
</g>
<path d="M232.7 60.5h.7M204.7 96.1h.7M232.7 83.4h.7M204.7 108.8h.7M272 218h.7M258 251.1v.8" fill="none" stroke="#a90000" stroke-width=".19"/>
<g fill="#009600" stroke="#009600" stroke-width=".19">
<circle cx="278.1" cy="203.2" r=".46"/>
<circle cx="258.4" cy="254" r=".46"/>
<circle cx="255.9" cy="254" r=".46"/>
<circle cx="278.1" cy="195.6" r=".46"/>
<circle cx="223.5" cy="53.3" r=".46"/>
<circle cx="234.3" cy="45.7" r=".46"/>
<circle cx="243.8" cy="45.7" r=".46"/>
<circle cx="243.8" cy="53.3" r=".46"/>
<circle cx="218.4" cy="53.3" r=".46"/>
<circle cx="221" cy="53.3" r=".46"/>
<circle cx="218.4" cy="129.5" r=".46"/>
<circle cx="301.6" cy="132.7" r=".46"/>
<circle cx="253.4" cy="254" r=".46"/>
<circle cx="255.9" cy="203.2" r=".46"/>
<circle cx="268.6" cy="195.6" r=".46"/>
<circle cx="184.1" cy="68.6" r=".46"/>
<circle cx="215.9" cy="53.3" r=".46"/>
<circle cx="184.1" cy="80.6" r=".46"/>
<circle cx="163.8" cy="58.4" r=".46"/>
<circle cx="163.8" cy="70.5" r=".46"/>
<circle cx="151.8" cy="240" r=".46"/>
<circle cx="151.8" cy="237.5" r=".46"/>
<circle cx="151.8" cy="227.3" r=".46"/>
<circle cx="181" cy="224.8" r=".46"/>
<circle cx="151.8" cy="232.4" r=".46"/>
<circle cx="151.8" cy="234.9" r=".46"/>
<circle cx="151.8" cy="224.8" r=".46"/>
<circle cx="56.5" cy="212.1" r=".46"/>
<circle cx="56.5" cy="205.7" r=".46"/>
<circle cx="56.5" cy="218.4" r=".46"/>
</g>
<g font-size="3.5" fill="#0000c2">
<text x="23.2" y="24">Stepper</text>
<text x="39.5" y="24">Motor</text>
<text x="51.9" y="24">Outputs</text>
<text x="29.2" y="70.9">Servo</text>
<text x="41.5" y="70.9">Motor</text>
<text x="53.9" y="70.9">Connector</text>
<text x="94.6" y="68.1">Rotary</text>
<text x="108.6" y="68.1">Encoder</text>
<text x="125.6" y="68.1">Connector</text>
<text x="189.9" y="187.2">USB Connector</text>
<text x="220.4" y="187.2">and</text>
<text x="229.1" y="187.2">Translator</text>
</g>
<g font-size="2.8" fill="#840000">
<text x="301" y="277.9">Title:</text>
<text x="310.6" y="277.9">Tracking</text>
<text x="325.4" y="277.9">Turrent</text>
<text x="338.2" y="277.9">Board</text>
</g>
<g font-size="2.1" fill="#840000">
<text x="301" y="256">Engineers:</text>
<text x="313.9" y="256">Quinn</text>
<text x="321.5" y="256">Athas,</text>
<text x="329.6" y="256">Aidan</text>
<text x="337" y="256">Costello</text>
<text x="301" y="268.2">ECE</text>
<text x="306.9" y="268.2">395</text>
<text x="301" y="273.7">File:</text>
<text x="301" y="271">Sheet:</text>
<text x="307.1" y="273.7">TrackingTurrentBoard.kicad_sch</text>
<text x="301" y="281.1">Size:</text>
<text x="307.6" y="281.1">A3</text>
<text x="323" y="281.1">Date:</text>
<text x="330" y="281.1">2024-09-04</text>
<text x="386" y="281.3">Rev:</text>
<text x="392.4" y="281.3">A</text>
<text x="301" y="283.9">KiCad</text>
<text x="308.7" y="283.9">E.D.A.</text>
<text x="316.3" y="283.9">8.0.6</text>
<text x="386" y="283.9">Id:</text>
<text x="390.1" y="283.9">1/4</text>
</g>
<g font-size="1.8" fill="#840000">
<text x="35" y="11.9">1</text>
<text x="85" y="11.9">2</text>
<text x="135" y="11.9">3</text>
<text x="185" y="11.9">4</text>
<text x="235" y="11.9">5</text>
<text x="285" y="11.9">6</text>
<text x="335" y="11.9">7</text>
<text x="385" y="11.9">8</text>
<text x="10.3" y="35.9">A</text>
<text x="408.3" y="35.9">A</text>
<text x="10.3" y="85.9">B</text>
<text x="408.2" y="85.9">B</text>
<text x="10.3" y="135.9">C</text>
<text x="408.2" y="135.9">C</text>
<text x="10.3" y="185.9">D</text>
<text x="408.2" y="185.9">D</text>
<text x="179.4" y="214.5">D+</text>
<text x="179.4" y="219.3">D-</text>
<text x="10.3" y="235.9">E</text>
<text x="408.3" y="235.9">E</text>
<text x="10.3" y="285.9">F</text>
<text x="35" y="286.9">1</text>
<text x="85" y="286.9">2</text>
<text x="135" y="286.9">3</text>
<text x="185" y="286.9">4</text>
<text x="235" y="286.9">5</text>
<text x="285" y="286.9">6</text>
<text x="335" y="286.9">7</text>
<text x="385" y="286.9">8</text>
<text x="408.3" y="285.9">F</text>
</g>
<g font-size="1.8" fill="#006464">
<text x="69.8" y="26.6">Motors</text>
<text x="33" y="33.2">Screw_Terminal_01x04</text>
<text x="41.4" y="30.7">J101</text>
<text x="71.3" y="35.2">OUTA1</text>
<text x="87.2" y="35.2">MODE2</text>
<text x="87.2" y="32.6">MODE1</text>
<text x="90.4" y="30.1">DIR</text>
<text x="71.3" y="37.7">OUTA2</text>
<text x="87.2" y="37.7">MODE3</text>
<text x="87.7" y="40.2">DECAY</text>
<text x="71.3" y="42.8">OUTB1</text>
<text x="71.3" y="45.3">OUTB2</text>
<text x="84.8" y="47.9">EN\FAULT</text>
<text x="84.8" y="45.3">STBY\RST</text>
<text x="88.9" y="42.8">STCK</text>
<text x="242.8" y="42.8">+3.3V</text>
<text x="83.8" y="50.4">STEP_PWM</text>
<text x="235" y="48.5">C102</text>
<text x="235" y="52.9">100nF</text>
<text x="244.5" y="48.5">C103</text>
<text x="244.5" y="52.9">1uF</text>
<text x="206.2" y="59.3">NRST</text>
<text x="226.9" y="59.3">PA0</text>
<text x="250.1" y="59.3">GND</text>
<text x="149.2" y="63.1">SW101</text>
<text x="164.5" y="61.2">C101</text>
<text x="164.5" y="65.6">0.1uF</text>
<text x="206.2" y="64.4">PH0</text>
<text x="214.2" y="61" transform="rotate(-90 214.2 61)">VBAT</text>
<text x="216.8" y="60.2" transform="rotate(-90 216.8 60.2)">VDD</text>
<text x="219.3" y="60.2" transform="rotate(-90 219.3 60.2)">VDD</text>
<text x="221.8" y="61.3" transform="rotate(-90 221.8 61.3)">VDDA</text>
<text x="224.4" y="64" transform="rotate(-90 224.4 64)">VDDUSB</text>
<text x="226.9" y="61.8">PA1</text>
<text x="226.9" y="64.4">PA2</text>
<text x="296.1" y="64.4">+3.3V</text>
<text x="318.6" y="64.4">+5V</text>
<text x="345.3" y="62.5">+5V</text>
<text x="130" y="72">+5V</text>
<text x="184.8" y="71.3">C107</text>
<text x="206.2" y="69.4">PH3</text>
<text x="206.2" y="66.9">PH1</text>
<text x="226.9" y="66.9">PA3</text>
<text x="226.9" y="69.4">PA4</text>
<text x="226.9" y="72">PA5</text>
<text x="356.9" y="69.4">J105</text>
<text x="356.9" y="72">Conn_01x02</text>
<text x="64.6" y="75.2">+5V</text>
<text x="106.8" y="75.8">J102</text>
<text x="161.8" y="76.4">GND</text>
<text x="169.6" y="73.3">SW102</text>
<text x="184.8" y="75.8">0.1uF</text>
<text x="206.2" y="74.5">PC13</text>
<text x="206.2" y="77.1">PC14</text>
<text x="226.9" y="74.5">PA6</text>
<text x="226.9" y="77.1">PA7</text>
<text x="301.3" y="74.5">R103</text>
<text x="301.3" y="77.1">100</text>
<text x="322.9" y="74.5">R102</text>
<text x="322.9" y="77.1">100</text>
<text x="38.6" y="80.9">Conn_01x03</text>
<text x="42.1" y="78.3">J104</text>
<text x="103.3" y="78.3">Conn_01x05</text>
<text x="206.2" y="79.6">PC15</text>
<text x="226.9" y="79.6">PA8</text>
<text x="226.9" y="82.1">PA9</text>
<text x="345.3" y="79">GND</text>
<text x="345.7" y="82.1">+3.3V</text>
<text x="182.1" y="86.6">GND</text>
<text x="206.2" y="84.7">PB0</text>
<text x="206.2" y="87.2">PB1</text>
<text x="206.2" y="89.8">PB2</text>
<text x="225.7" y="84.7">PA10</text>
<text x="225.7" y="87.2">PA11</text>
<text x="225.7" y="89.8">PA12</text>
<text x="302.3" y="87.5">D103</text>
<text x="323.9" y="87.5">D102</text>
<text x="358.2" y="89.1">J106</text>
<text x="206.2" y="92.3">PB3</text>
<text x="206.2" y="94.8">PB4</text>
<text x="225.7" y="92.3">PA13</text>
<text x="225.7" y="94.8">PA14</text>
<text x="257.8" y="92.3">J109</text>
<text x="257.8" y="94.8">Conn_01x02</text>
<text x="302.3" y="90.1">LED</text>
<text x="323.9" y="90.1">LED</text>
<text x="358.2" y="91.7">Conn_01x02</text>
<text x="49.4" y="96.7">GND</text>
<text x="114.8" y="98.7">GND</text>
<text x="206.2" y="97.4">PB5</text>
<text x="206.2" y="99.9">PB6</text>
<text x="225.7" y="97.4">PA15</text>
<text x="297" y="98.7">GND</text>
<text x="318.6" y="98.7">GND</text>
<text x="346.6" y="98">GND</text>
<text x="206.2" y="102.5">PB7</text>
<text x="206.2" y="105">PB8</text>
<text x="206.2" y="107.5">PB9</text>
<text x="346.1" y="103.7">VBUS</text>
<text x="141.9" y="108.2">D101</text>
<text x="142.6" y="110.7">LED</text>
<text x="156.2" y="108.2">R101</text>
<text x="156.8" y="110.7">100</text>
<text x="206.2" y="110.1">PB10</text>
<text x="206.2" y="112.6">PB11</text>
<text x="326.4" y="113.9">J103</text>
<text x="358.2" y="110.7">J107</text>
<text x="358.2" y="113.3">Conn_01x02</text>
<text x="206.2" y="115.2">PB12</text>
<text x="206.2" y="117.7">PB13</text>
<text x="326.4" y="116.4">Conn_01x02</text>
<text x="346.6" y="119.6">GND</text>
<text x="136.4" y="122.8">GND</text>
<text x="142.5" y="124.7">D104</text>
<text x="156.8" y="124.7">R106</text>
<text x="206.2" y="120.2">PB14</text>
<text x="206.2" y="122.8">PB15</text>
<text x="298.7" y="126">+3.3V</text>
<text x="338.4" y="124.1">VBUS</text>
<text x="143.3" y="127.2">LED</text>
<text x="157.5" y="127.2">100</text>
<text x="219.3" y="126.5" transform="rotate(-90 219.3 126.5)">VSS</text>
<text x="221.8" y="126.5" transform="rotate(-90 221.8 126.5)">VSSA</text>
<text x="223.2" y="130.4">U101</text>
<text x="351.8" y="131.7">J108</text>
<text x="216.4" y="135.5">GND</text>
<text x="223.2" y="132.9">STM32L433CCTx</text>
<text x="290.2" y="136.1">R104</text>
<text x="303.9" y="136.1">R105</text>
<text x="351.8" y="134.2">Screw_Terminal_01x02</text>
<text x="137" y="139.3">GND</text>
<text x="143.2" y="140.6">D105</text>
<text x="143.9" y="143.1">LED</text>
<text x="157.5" y="140.6">R107</text>
<text x="158.1" y="143.1">100</text>
<text x="290.2" y="138.7">4.7k</text>
<text x="303.9" y="138.7">4.7k</text>
<text x="339" y="140.6">GND</text>
<text x="89.5" y="149.8">GPS</text>
<text x="46.4" y="152.3">Power</text>
<text x="93" y="153.3">GPS_INT</text>
<text x="137.7" y="155.2">GND</text>
<text x="92.4" y="156.4">GPS_RST</text>
<text x="97" y="159.6">SDA</text>
<text x="97.1" y="162.8">SCL</text>
<text x="276.1" y="190.7">+5V</text>
<text x="44.4" y="199">H101</text>
<text x="45.6" y="201.5">M4</text>
<text x="258.1" y="203.4">U102</text>
<text x="269.3" y="198.3">C105</text>
<text x="269.3" y="202.8">100nF</text>
<text x="278.8" y="198.3">C106</text>
<text x="278.8" y="202.8">4.7uF</text>
<text x="44.4" y="205.3">H102</text>
<text x="45.6" y="207.9">M4</text>
<text x="92.7" y="207.2">R110</text>
<text x="93.1" y="209.8">5.1k</text>
<text x="114.5" y="207.9">2171790001</text>
<text x="118.3" y="205.3">J110</text>
<text x="145.4" y="207.2">R111</text>
<text x="145.8" y="209.8">5.1k</text>
<text x="178.4" y="208.5">U103</text>
<text x="258.1" y="206">FT232RL</text>
<text x="276.1" y="207.9">GND</text>
<text x="44.4" y="211.7">H103</text>
<text x="45.6" y="214.2">M4</text>
<text x="173.3" y="211">ECMF02-2AMX6</text>
<text x="237.4" y="211.7">3V3OUT</text>
<text x="251.7" y="213.3" transform="rotate(-90 251.7 213.3)">VCCIO</text>
<text x="256.8" y="211.3" transform="rotate(-90 256.8 211.3)">VCC</text>
<text x="265.4" y="214.2">RXD</text>
<text x="265.7" y="211.7">TXD</text>
<text x="44.4" y="218">H104</text>
<text x="45.6" y="220.6">M4</text>
<text x="215.3" y="217.4">C104</text>
<text x="215.3" y="221.8">100nF</text>
<text x="237.4" y="219.3">USBD+</text>
<text x="237.4" y="221.8">USBD-</text>
<text x="265.7" y="221.8">DTR</text>
<text x="265.7" y="219.3">CTS</text>
<text x="265.7" y="216.8">RTS</text>
<text x="54.5" y="226.3">GND</text>
<text x="89.4" y="223.1">GND</text>
<text x="265.4" y="226.9">DCD</text>
<text x="265.4" y="224.4">DCR</text>
<text x="178.9" y="230.7">GND</text>
<text x="212.6" y="230.7">GND</text>
<text x="237.4" y="229.5">~{RESET}</text>
<text x="267.3" y="229.5">RI</text>
<text x="237.4" y="234.5">OSCI</text>
<text x="237.4" y="239.6">OSCO</text>
<text x="262.9" y="239.6">CBUS1</text>
<text x="262.9" y="237.1">CBUS0</text>
<text x="262.9" y="242.2">CBUS2</text>
<text x="262.9" y="244.7">CBUS3</text>
<text x="149.7" y="248.5">GND</text>
<text x="237.4" y="247.2">TEST</text>
<text x="249.1" y="249.7" transform="rotate(-90 249.1 249.7)">AGND</text>
<text x="254.2" y="249.7" transform="rotate(-90 254.2 249.7)">GND</text>
<text x="256.8" y="249.7" transform="rotate(-90 256.8 249.7)">GND</text>
<text x="259.3" y="249.7" transform="rotate(-90 259.3 249.7)">GND</text>
<text x="262.9" y="247.2">CBUS4</text>
<text x="256.4" y="261.2">GND</text>
</g>
<g font-size="1.8" fill="#0f0f0f">
<text x="102.1" y="28.9">DIR</text>
<text x="98.8" y="31.4">MODE1</text>
<text x="98.8" y="33.9">MODE2</text>
<text x="98.8" y="36.5">MODE3</text>
<text x="99.3" y="39">DECAY</text>
<text x="100.5" y="41.6">STCK</text>
<text x="96.4" y="44.1">STBY\RST</text>
<text x="96.4" y="46.6">EN\FAULT</text>
<text x="95.5" y="49.2">STEP_PWM</text>
<text x="196.8" y="58.1">RESET 7</text>
<text x="235" y="58.1">SERVO_PWM</text>
<text x="236" y="63.2">CHANNEL_B</text>
<text x="236.2" y="65.7">CHANNEL_A</text>
<text x="196.8" y="68.2">BOOT</text>
<text x="237.2" y="70.8">MODE3</text>
<text x="241.2" y="68.2">INDEX</text>
<text x="198.1" y="73.3">LED1</text>
<text x="198.1" y="75.9">LED2</text>
<text x="237.2" y="73.3">MODE2</text>
<text x="237.2" y="75.9">MODE1</text>
<text x="50.8" y="83.5">SERVO_PWM</text>
<text x="116.7" y="80.9">CHANNEL_B</text>
<text x="193" y="83.5">DIR</text>
<text x="198.1" y="78.4">LED3</text>
<text x="236.4" y="78.4">STEP_PWM</text>
<text x="116.8" y="86">CHANNEL_A</text>
<text x="121.9" y="88.6">INDEX</text>
<text x="193" y="86">STCK</text>
<text x="193" y="88.6">DECAY</text>
<text x="234.8" y="88.6">STBY\RST</text>
<text x="234.8" y="86">EN\FAULT</text>
<text x="240" y="91.1">SWCLK</text>
<text x="240" y="93.6">SWDIO</text>
<text x="197.5" y="101.3">SDA</text>
<text x="197.5" y="98.7">SCL</text>
<text x="194.3" y="106.3">GPS_RST 46</text>
<text x="194.3" y="103.8">GPS_INT</text>
<text x="162.8" y="112.7">LED1</text>
<text x="191.8" y="108.9">FTDI_TX</text>
<text x="191.8" y="111.4">FTDI_RX</text>
<text x="191.8" y="114">FTDI_RTS</text>
<text x="313.1" y="112.7">SDA</text>
<text x="191.8" y="116.5">FTDI_CTS</text>
<text x="313.1" y="115.2">SCL</text>
<text x="163.4" y="129.2">LED2</text>
<text x="290.2" y="143.8">SDA</text>
<text x="290.2" y="141.3">SCL</text>
<text x="164.1" y="145.1">LED3</text>
<text x="102.8" y="155.2">GPS_RST</text>
<text x="103.3" y="152.1">GPS_INT</text>
<text x="107.4" y="158.4">SDA</text>
<text x="107.4" y="161.6">SCL</text>
<text x="97.8" y="214.3">USB+</text>
<text x="164.5" y="214.3">USB+</text>
<text x="192.4" y="214.3">USB_ESD+</text>
<text x="276.6" y="215.6">FTDI_RTS</text>
<text x="277.5" y="213">FTDI_RX</text>
<text x="277.8" y="210.5">FTDI_TX</text>
<text x="97.8" y="216.8">USB-</text>
<text x="164.5" y="216.8">USB-</text>
<text x="192.4" y="216.8">USB_ESD-</text>
<text x="224.2" y="218.1">USB_ESD+15</text>
<text x="224.2" y="220.6">USB_ESD- 16</text>
<text x="276.6" y="218.1">FTDI_CTS</text>
</g>
<g font-size="1.8" fill="#a90000">
<text x="46.3" y="35.3">1</text>
<text x="46.3" y="37.8">2</text>
<text x="46.3" y="40.4">3</text>
<text x="46.3" y="42.9">4</text>
<text x="203.8" y="58.2">7</text>
<text x="213.1" y="55.3" transform="rotate(-90 213.1 55.3)">1</text>
<text x="215.6" y="55.9" transform="rotate(-90 215.6 55.9)">24</text>
<text x="218.2" y="55.9" transform="rotate(-90 218.2 55.9)">48</text>
<text x="220.7" y="55.3" transform="rotate(-90 220.7 55.3)">9</text>
<text x="223.3" y="55.9" transform="rotate(-90 223.3 55.9)">36</text>
<text x="231.1" y="58.2">10</text>
<text x="203.8" y="63.2">5</text>
<text x="203.8" y="65.8">6</text>
<text x="231.1" y="60.7">11</text>
<text x="231.1" y="63.2">12</text>
<text x="231.1" y="65.8">13</text>
<text x="203.2" y="68.3">44</text>
<text x="231.1" y="68.3">14</text>
<text x="231.1" y="70.9">15</text>
<text x="350.4" y="68.3">1</text>
<text x="350.4" y="70.9">2</text>
<text x="203.8" y="73.4">2</text>
<text x="203.8" y="75.9">3</text>
<text x="231.1" y="73.4">16</text>
<text x="231.1" y="75.9">17</text>
<text x="46.9" y="83.6">1</text>
<text x="111.7" y="81">1</text>
<text x="111.7" y="83.6">2</text>
<text x="203.2" y="83.6">18</text>
<text x="203.8" y="78.5">4</text>
<text x="231.1" y="78.5">29</text>
<text x="231.1" y="81">30</text>
<text x="231.1" y="83.6">31</text>
<text x="46.9" y="86.1">2</text>
<text x="46.9" y="88.6">3</text>
<text x="111.7" y="86.1">3</text>
<text x="111.7" y="88.6">4</text>
<text x="203.2" y="86.1">19</text>
<text x="203.2" y="88.6">20</text>
<text x="231.1" y="86.1">32</text>
<text x="231.1" y="88.6">33</text>
<text x="351.7" y="88">1</text>
<text x="111.7" y="91.2">5</text>
<text x="203.2" y="91.2">39</text>
<text x="203.2" y="93.7">40</text>
<text x="231.1" y="91.2">34</text>
<text x="231.1" y="93.7">37</text>
<text x="251.4" y="91.2">1</text>
<text x="251.4" y="93.7">2</text>
<text x="351.7" y="90.6">2</text>
<text x="203.2" y="96.3">41</text>
<text x="203.2" y="98.8">42</text>
<text x="203.2" y="101.3">43</text>
<text x="231.1" y="96.3">38</text>
<text x="203.2" y="103.9">45</text>
<text x="203.2" y="106.4">46</text>
<text x="203.2" y="109">21</text>
<text x="203.2" y="111.5">22</text>
<text x="320" y="112.8">1</text>
<text x="351.7" y="109.6">1</text>
<text x="351.7" y="112.1">2</text>
<text x="203.2" y="114">25</text>
<text x="203.2" y="116.6">26</text>
<text x="203.2" y="119.1">27</text>
<text x="320" y="115.3">2</text>
<text x="203.2" y="121.7">28</text>
<text x="218.2" y="129.6" transform="rotate(-90 218.2 129.6)">23</text>
<text x="220.7" y="129" transform="rotate(-90 220.7 129)">8</text>
<text x="344.7" y="130.6">1</text>
<text x="344.7" y="133.1">2</text>
<text x="250.6" y="205.8" transform="rotate(-90 250.6 205.8)">4</text>
<text x="255.7" y="206.4" transform="rotate(-90 255.7 206.4)">20</text>
<text x="171.4" y="214.4">1</text>
<text x="189.2" y="214.4">6</text>
<text x="233.6" y="210.6">17</text>
<text x="271.1" y="210.6">1</text>
<text x="271.1" y="215.6">3</text>
<text x="271.1" y="213.1">5</text>
<text x="171.4" y="216.9">2</text>
<text x="189.2" y="216.9">5</text>
<text x="233.6" y="218.2">15</text>
<text x="233.6" y="220.7">16</text>
<text x="270.5" y="218.2">11</text>
<text x="271.1" y="220.7">2</text>
<text x="180.7" y="224.2" transform="rotate(-90 180.7 224.2)">3</text>
<text x="183.3" y="224.2" transform="rotate(-90 183.3 224.2)">4</text>
<text x="270.5" y="225.8">10</text>
<text x="271.1" y="223.3">9</text>
<text x="233.6" y="228.3">19</text>
<text x="233.6" y="233.4">27</text>
<text x="271.1" y="228.3">6</text>
<text x="233.6" y="238.5">28</text>
<text x="270.5" y="238.5">22</text>
<text x="270.5" y="236">23</text>
<text x="270.5" y="241">13</text>
<text x="270.5" y="243.6">14</text>
<text x="233.6" y="246.1">26</text>
<text x="270.5" y="246.1">12</text>
<text x="248" y="253.4" transform="rotate(-90 248 253.4)">25</text>
<text x="253.1" y="252.8" transform="rotate(-90 253.1 252.8)">7</text>
<text x="255.7" y="253.4" transform="rotate(-90 255.7 253.4)">18</text>
<text x="258.2" y="253.4" transform="rotate(-90 258.2 253.4)">21</text>
</g>
<g font-size="1.8" fill="#725600">
<text x="69.8" y="53.7">File:</text>
<text x="75.1" y="53.7">Motors.kicad_sch</text>
<text x="89.5" y="166.1">File:</text>
<text x="94.8" y="166.1">GPS.kicad_sch</text>
<text x="46.4" y="171.9">File:</text>
<text x="51.6" y="171.9">Power.kicad_sch</text>
</g>
<g font-size="1.8" fill="#0000c2">
<text x="293.4" y="87.4">RED</text>
<text x="315.6" y="87.4">RED</text>
<text x="145.4" y="117.2">RED</text>
<text x="145.4" y="133.7">GREEN</text>
<text x="146" y="149.6">BLUE</text>
</g>
<g font-size="1.8" fill="#484848">
<text x="157.5" y="213">USB</text>
<text x="203.3" y="213">USB</text>
<text x="157.5" y="220.6">USB</text>
<text x="203.3" y="220.6">USB</text>
</g>
<g font-size="1.4" fill="#a90000">
<text x="104.4" y="211.8">A5</text>
<text x="104.4" y="214.4">A6</text>
<text x="134.8" y="211.8">B5</text>
<text x="134.8" y="214.4">B6</text>
<text x="104.4" y="216.9">A7</text>
<text x="104.4" y="219.5">A8</text>
<text x="134.8" y="216.9">B7</text>
<text x="134.8" y="219.5">B8</text>
<text x="103.4" y="224.5">A4B9</text>
<text x="103.4" y="227.1">B4A9</text>
<text x="133.4" y="224.5">A1B12</text>
<text x="133.4" y="227.1">B1A12</text>
<text x="134.3" y="232.2">SH1</text>
<text x="134.3" y="234.7">SH2</text>
<text x="134.3" y="237.2">SH3</text>
<text x="134.3" y="239.8">SH4</text>
</g>
<g font-size="1.4" fill="#006464">
<text x="109" y="212.8">CC1</text>
<text x="109" y="215.4">DP1</text>
<text x="129.1" y="212.8">CC2</text>
<text x="129.1" y="215.4">DP2</text>
<text x="109" y="217.9">DN1</text>
<text x="109" y="220.4">SBU1</text>
<text x="128.1" y="220.4">SBU2</text>
<text x="129" y="217.9">DN2</text>
<text x="109" y="225.5">VBUS1</text>
<text x="128" y="225.5">GND1</text>
<text x="109" y="228.1">VBUS2</text>
<text x="125.8" y="233.1">SHIELD1</text>
<text x="128" y="228.1">GND2</text>
<text x="125.8" y="235.7">SHIELD2</text>
<text x="125.8" y="238.2">SHIELD3</text>
<text x="125.8" y="240.8">SHIELD4</text>
</g>
</svg>
